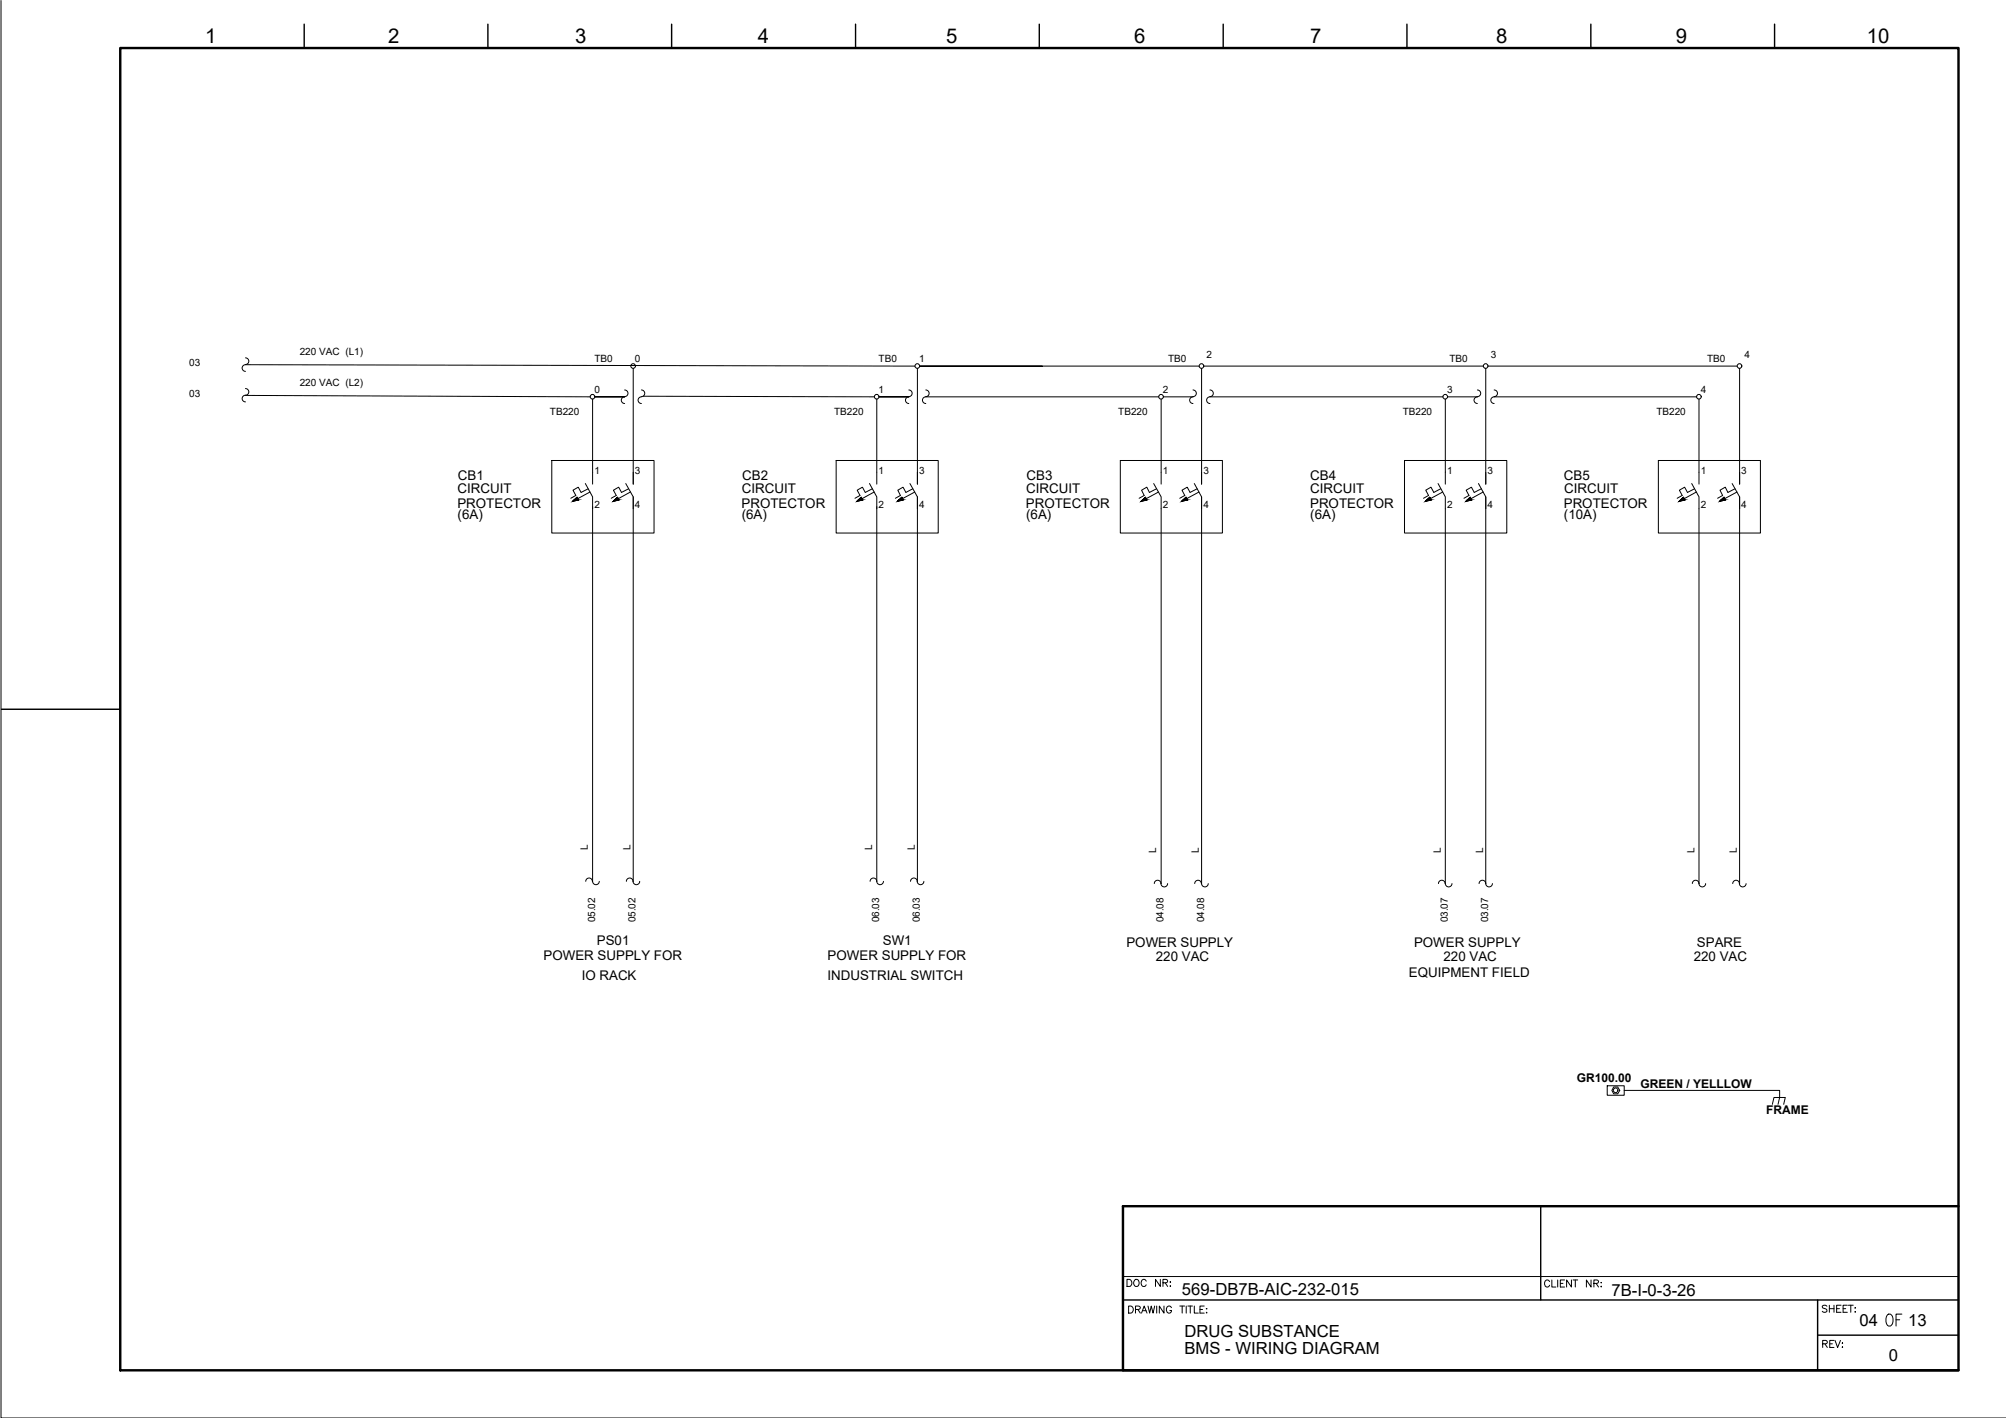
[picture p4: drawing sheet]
<svg xmlns="http://www.w3.org/2000/svg" width="420mm" height="297mm" viewBox="0 0 420 297" stroke-linecap="round" stroke-linejoin="round" font-family="sans-serif">
<!-- layer: G-TTLB-TTLB -->
<path d="M25.2 10.1h385v276.9h-385z" fill="none" stroke="#000" stroke-width=".51"/>
<!-- layer: G-TTLB-INDX -->
<path d="M63.7 5.1v5M102.2 5.1v5M140.7 5.1v5M179.2 5.1v5M217.7 5.1v5M256.2 5.1v5M294.7 5.1v5M333.2 5.1v5M371.7 5.1v5M.3 148.6h24.9" fill="none" stroke="#000" stroke-width=".3"/>
<!-- layer: LGSP IA4$0$LG_PLOT -->
<path d="M235.2 287h175" fill="none" stroke="#000" stroke-width=".51"/>
<!-- layer: LG_PLOT -->
<g fill="none" stroke="#000" stroke-width=".21">
<path d="M236.4 273.6h.5a.78 .78 0 0 1 .5 .7 .78 .78 0 0 1-.5 .8h-.5zM237.8 274.3l.9-.1 .1-.2v-.3l-1-.1v1.5M238.3 274.3l.5 .8M239.1 275.1l.5-1.5 .6 1.5M239.3 274.6h.7M240.5 273.6l.3 1.5 .3-1.5 .4 1.5 .4-1.5M242.3 273.6v1.5M243.8 273.6v1.5l-1-1.5v1.5M245.4 273.9a.55 .55 0 0 0-.7-.3 .55 .55 0 0 0-.4 .5v.4a.53 .53 0 0 0 .5 .6 .53 .53 0 0 0 .6-.6h-.4M247.1 273.6h1M247.6 273.6v1.5M248.5 273.6v1.5"/>
<path d="M248.8 273.6h1M249.3 273.6v1.5M250.1 273.6v1.5h.9M251.3 274.3h.6M252.2 273.6h-.9v1.5h.9M252.6 274.1h.2zM252.6 275h.2zM324.6 268.5a.55 .55 0 0 0-.6-.4 .55 .55 0 0 0-.5 .6v.4a.54 .54 0 0 0 .5 .5 .54 .54 0 0 0 .6-.4M325 268.1v1.5h.9M326.3 268.1v1.5M326.8 268.8h.6M327.7 268.1h-.9v1.5h.9"/>
<path d="M329.1 268.1v1.5l-1-1.5v1.5M329.5 268.1h1M329.9 268.1v1.5M333.2 268.1v1.5l-.9-1.5v1.5M333.8 268.8h.9l.1-.3-.1-.2-.9-.2v1.5M334.3 268.8l.5 .8M335.3 268.7h.1zM335.4 269.4v.2zM382.7 273.6a.54 .54 0 0 0-.6-.2 .54 .54 0 0 0-.4 .4l.1 .2 .7 .3 .2 .4a.63 .63 0 0 1-1 0M383.2 273.4v1.5M383.2 274.1h.9M384.1 273.4v1.5"/>
<path d="M384.7 274.1h.6M385.6 273.4h-.9v1.5h.9M386 274.1h.6M386.9 273.4h-.9v1.5h.9M387.1 273.4h1.1M387.6 273.4v1.5M388.5 274h.1zM388.5 274.8h.1zM381.8 281.5l.8-.1 .1-.3-.3-.3h-.6v1.5M382.2 281.5l.5 .8M383.2 281.5h.6M384.1 280.8h-.9v1.5h.9"/>
<path d="M384.3 280.8l.6 1.5 .6-1.5M385.8 282.2h.2zM385.9 281.3v.1z"/>
</g>
<!-- layer: LGSP IA4$0$LG_PLOT -->
<path d="M322.7 252.7v19.6M235.2 272.3h175M380.7 279.7h29.5M380.7 272.3v14.7" fill="none" stroke="#000" stroke-width=".3"/>
<!-- layer: LG_PLOT -->
<path d="M410.2 252.7h-175v34.3" fill="none" stroke="#000" stroke-width=".51"/>
<!-- layer: LGSP IA4$0$LG_PLOT -->
<path d="M235.2 267.4h175" fill="none" stroke="#000" stroke-width=".21"/>
<!-- layer: I_TABS -->
<g fill="none" stroke="#000" stroke-width=".21">
<path d="M51.4 75a.7 .7 0 0 1 .7 .7 .7 .7 0 0 1-.7 .7M51.4 76.4a.7 .7 0 0 0-.7 .7 .7 .7 0 0 0 .7 .7M132.6 77.2v24.2M192.2 77.2v24.2M218.3 76.7h-25.7h58.6M251.7 77.2v24.2M252.2 76.7h58.5M311.2 77.2v24.2M311.7 76.7h52.2M364.4 77.2v24.2M51.4 81.4a.74 .74 0 0 1 .7 .9 .74 .74 0 0 1-1 .5 .7 .7 0 0 0-.4 .8 .7 .7 0 0 0 .7 .6M51.4 82.8l72.3 .3"/>
<path d="M124.1 83.6v15.3M130.8 81.7a.7 .7 0 0 1 .7 .7 .7 .7 0 0 1-.7 .7M130.8 83.1a.7 .7 0 0 0-.7 .7 .7 .7 0 0 0 .7 .7M130.9 83.1h-6.3h6.3M134.3 81.7a.7 .7 0 0 1 .7 .7 .7 .7 0 0 1-.7 .7M134.3 83.1a.7 .7 0 0 0-.7 .7 .7 .7 0 0 0 .7 .7M183.6 83.6v15.3M190.4 81.7a.7 .7 0 0 1 .7 .7 .7 .7 0 0 1-.7 .7M190.4 83.1a.7 .7 0 0 0-.7 .7 .7 .7 0 0 0 .7 .7M190.4 83.1h-6.2h6.2M193.9 81.7a.7 .7 0 0 1 .7 .7 .7 .7 0 0 1-.7 .7M193.9 83.1a.7 .7 0 0 0-.7 .7 .7 .7 0 0 0 .7 .7"/>
<path d="M193.9 83.1h48.8M243.2 83.6v15.3M243.7 83.1h6.2a.7 .7 0 0 0-.7 .7 .7 .7 0 0 0 .7 .7M249.9 81.7a.7 .7 0 0 1 .7 .7 .7 .7 0 0 1-.7 .7M253.4 81.7a.7 .7 0 0 1 .7 .7 .7 .7 0 0 1-.7 .7M302.3 83.1h-48.9a.7 .7 0 0 0-.7 .7 .7 .7 0 0 0 .7 .7M302.7 83.6v15.3M303.2 83.1h6.3M309.4 81.7a.7 .7 0 0 1 .7 .7 .7 .7 0 0 1-.7 .7M309.4 83.1a.7 .7 0 0 0-.7 .7 .7 .7 0 0 0 .7 .7M312.9 81.7a.7 .7 0 0 1 .7 .7 .7 .7 0 0 1-.7 .7M355.4 83.1h-42.5a.7 .7 0 0 0-.6 .7 .7 .7 0 0 0 .6 .7"/>
<path d="M355.9 83.6v15.3M124.1 106.1v78.5M132.6 104.1v80.5M183.6 106.1v78.5M192.2 104.1v80.5M243.2 106.6v78.5M251.7 104.1v81M302.7 106.6v78.5M311.2 104.1v81M355.9 106.6v78.5M364.4 104.1v81M122.7 184.6a.7 .7 0 0 1 .7-.7 .7 .7 0 0 1 .7 .7"/>
<path d="M124.1 184.6a.7 .7 0 0 0 .7 .7 .7 .7 0 0 0 .7-.7M131.2 184.6a.74 .74 0 0 1 .9-.7 .74 .74 0 0 1 .5 1 .7 .7 0 0 0 .8 .4 .7 .7 0 0 0 .6-.7M182.2 184.6a.7 .7 0 0 1 .7-.7 .7 .7 0 0 1 .7 .7M183.6 184.6a.7 .7 0 0 0 .7 .7 .7 .7 0 0 0 .7-.7M190.7 184.6a.74 .74 0 0 1 .9-.7 .74 .74 0 0 1 .6 1 .7 .7 0 0 0 .7 .4 .7 .7 0 0 0 .6-.7M241.8 185.1a.74 .74 0 0 1 .8-.7 .74 .74 0 0 1 .6 1 .7 .7 0 0 0 .8 .4 .7 .7 0 0 0 .6-.7M250.2 185.1a.7 .7 0 0 1 .7-.7 .7 .7 0 0 1 .7 .7M251.7 185.1a.7 .7 0 0 0 .7 .7 .7 .7 0 0 0 .7-.7M301.3 185.1a.7 .7 0 0 1 .7-.7 .7 .7 0 0 1 .7 .7M302.7 185.1a.7 .7 0 0 0 .7 .7 .7 .7 0 0 0 .7-.7M309.8 185.1a.7 .7 0 0 1 .7-.7 .7 .7 0 0 1 .7 .7M311.2 185.1a.7 .7 0 0 0 .7 .7 .7 .7 0 0 0 .7-.7"/>
<path d="M354.5 185.1a.7 .7 0 0 1 .7-.7 .7 .7 0 0 1 .7 .7M355.9 185.1a.7 .7 0 0 0 .7 .7 .7 .7 0 0 0 .7-.7M362.9 185.1a.7 .7 0 0 1 .7-.7 .7 .7 0 0 1 .7 .7M364.3 185.1a.7 .7 0 0 0 .7 .7 .7 .7 0 0 0 .7-.7"/>
</g>
<!-- layer: EI-CTRL -->
<g fill="none" stroke="#000" stroke-width=".21">
<circle cx="132.6" cy="76.7" r=".49"/>
<circle cx="192.1" cy="76.7" r=".49"/>
<circle cx="251.7" cy="76.7" r=".49"/>
<circle cx="311.2" cy="76.7" r=".49"/>
<circle cx="364.3" cy="76.7" r=".49"/>
<circle cx="124.1" cy="83.1" r=".49"/>
<circle cx="183.6" cy="83.1" r=".49"/>
<circle cx="243.2" cy="83.1" r=".49"/>
<circle cx="302.7" cy="83.1" r=".49"/>
<circle cx="355.8" cy="83.1" r=".49"/>
</g>
<!-- layer: 0 -->
<g fill="none" stroke="#000" stroke-width=".21">
<path d="M.2 .1v296.9h420M51.4 76.4l140.2 .3M134.7 83l48.5 .1M336.6 227.4h3.6v2h-3.6zM338 227.7h.8l.5 .7-.5 .7h-.8l-.4-.7zM340.2 228.4h32.5v1.5l-.3 1.4M371.2 231.3l.4-1.4h2.3l-.3 1.4"/>
<circle cx="338.4" cy="228.4" r=".49"/>
</g>
<!-- layer: I_El_CTRL -->
<g fill="none" stroke="#000" stroke-width=".21">
<path d="M124.1 98.9v2.5M132.6 98.9v2.5M183.6 98.9v2.5M192.2 98.9v2.5M243.2 98.9v2.5M251.7 98.9v2.5M302.7 98.9v2.5M311.2 98.9v2.5M355.9 98.9v2.5M364.4 98.9v2.5M121.2 104.7l-.3-.5-1 .9 1-.9 .3 .5-1.3 .4M122.6 101.3l1.5 2.8v2.5"/>
<path d="M123.2 102.4l-1.5 .8-.6-1.1-1.1 .6 .6 1.1-1.1 .6M123.6 103.1l-2.6 1.4M129.6 104.7l-.3-.5-.9 .9 .9-.9 .3 .5-1.2 .4M131.1 101.3l1.5 2.8v2.5M131.7 102.4l-1.5 .8-.6-1.1-1.1 .6 .6 1.1-1.1 .6M132 103.1l-2.5 1.4M180.7 104.7l-.3-.5-.9 .9 .9-.9 .3 .5-1.2 .4M182.1 101.3l1.5 2.8v2.5M182.7 102.4l-1.5 .8-.6-1.1-1.1 .6 .6 1.1-1 .6M183.1 103.1l-2.5 1.4M189.1 104.7l-.2-.5-1 .9 1-.9 .2 .5-1.2 .4M190.6 101.3l1.6 2.8v2.5"/>
<path d="M191.2 102.4l-1.5 .8-.6-1.1-1.1 .6 .6 1.1-1.1 .6M191.6 103.1l-2.6 1.4M240.2 104.7l-.3-.5-.9 .9 .9-.9 .3 .5-1.2 .4M241.6 101.3l1.6 2.8v2.5M242.2 102.4l-1.5 .8-.5-1.1-1.1 .6 .5 1.1-1 .6M242.7 103.1l-2.6 1.4M248.7 104.7l-.3-.5-1 .9 1-.9 .3 .5-1.3 .4M250.1 101.3l1.6 2.8v2.5M250.7 102.4l-1.4 .8-.6-1.1-1.1 .6 .6 1.1-1.1 .6M251.1 103.1l-2.6 1.4M299.8 104.7l-.3-.5-1 .9 1-.9 .3 .5-1.3 .4M301.2 101.3l1.5 2.8v2.5"/>
<path d="M301.8 102.4l-1.5 .8-.6-1.1-1.1 .6 .6 1.1-1 .6M302.2 103.1l-2.6 1.4M308.2 104.7l-.3-.5-.9 .9 .9-.9 .3 .5-1.2 .4M309.7 101.3l1.5 2.8v2.5M310.3 102.4l-1.5 .8-.6-1.1-1.1 .6 .6 1.1-1.1 .6M310.6 103.1l-2.5 1.4M352.9 104.7l-.3-.5-.9 .9 .9-.9 .3 .5-1.2 .4M354.3 101.3l1.6 2.8v2.5M354.9 102.4l-1.5 .8-.6-1.1-1.1 .6 .6 1.1-1 .6M355.3 103.1l-2.5 1.4M361.4 104.7l-.3-.5-1 .9 1-.9 .3 .5-1.3 .4M362.8 101.3l1.6 2.8v2.5"/>
<path d="M363.4 102.4l-1.5 .8-.5-1.1-1.1 .6 .5 1.1-1.1 .6M363.8 103.1l-2.6 1.4"/>
</g>
<g fill="#000" stroke="#000" stroke-width=".21">
<path d="M120.3 104.7l.6-.5 .3 .5zM119.9 105.1l1.3-.4h-.9z"/>
<path d="M128.7 104.7l.6-.5 .3 .5zM128.7 104.7l-.3 .4 1.2-.4z"/>
<path d="M179.8 104.7l.6-.5 .3 .5zM179.8 104.7l-.3 .4 1.2-.4z"/>
<path d="M188.3 104.7l.6-.5 .2 .5zM187.9 105.1l1.2-.4h-.8z"/>
<path d="M239.3 104.7l.6-.5 .3 .5zM239.3 104.7l-.3 .4 1.2-.4z"/>
<path d="M247.8 104.7l.6-.5 .3 .5zM247.4 105.1l1.3-.4h-.9z"/>
<path d="M298.9 104.7l.6-.5 .3 .5zM298.5 105.1l1.3-.4h-.9z"/>
<path d="M307.3 104.7l.6-.5 .3 .5zM307.3 104.7l-.3 .4 1.2-.4z"/>
<path d="M352 104.7l.6-.5 .3 .5zM351.7 105.1l1.2-.4h-.9z"/>
<path d="M360.5 104.7l.6-.5 .3 .5zM360.5 104.7l-.4 .4 1.3-.4z"/>
</g>
<!-- layer: I_DATA -->
<path d="M115.6 96.5h21.4v15.2h-21.4zM175.1 96.5h21.4v15.2h-21.4zM234.7 96.5h21.3v15.2h-21.3zM294.2 96.5h21.4v15.2h-21.4zM347.3 96.5h21.4v15.2h-21.4z" fill="none" stroke="#000" stroke-width=".21"/>
<text font-size="5.7" x="394.1" y="279">OF</text>
<text font-size="4.4" x="235.3" y="270.6">DOC NR:</text>
<g font-size="4.3">
<text x="43" y="9">1</text>
<text x="81.3" y="9">2</text>
<text x="120.5" y="9">3</text>
<text x="158.7" y="9">4</text>
<text x="198.2" y="9">5</text>
<text x="237.5" y="9">6</text>
<text x="274.4" y="9">7</text>
<text x="313.4" y="9">8</text>
<text x="351" y="9">9</text>
<text x="391" y="9">10</text>
</g>
<g font-size="3.5">
<text x="247.6" y="271.3">569-DB7B-AIC-232-015</text>
<text x="337.5" y="271.4">7B-I-0-3-26</text>
<text x="248.1" y="280.1">DRUG SUBSTANCE</text>
<text x="389.5" y="277.7">04</text>
<text x="399.7" y="277.7">13</text>
<text x="248.1" y="283.7">BMS - WIRING DIAGRAM</text>
<text x="395.6" y="285.1">0</text>
</g>
<g font-size="2.8">
<text x="95.9" y="100.5">CB1</text>
<text x="155.4" y="100.5">CB2</text>
<text x="215" y="100.5">CB3</text>
<text x="274.4" y="100.5">CB4</text>
<text x="327.6" y="100.5">CB5</text>
<text x="95.8" y="106.4">PROTECTOR</text>
<text x="95.8" y="103.2">CIRCUIT</text>
<text x="155.3" y="106.4">PROTECTOR</text>
<text x="155.4" y="103.2">CIRCUIT</text>
<text x="214.9" y="106.4">PROTECTOR</text>
<text x="214.9" y="103.2">CIRCUIT</text>
<text x="274.4" y="106.4">PROTECTOR</text>
<text x="274.4" y="103.2">CIRCUIT</text>
<text x="327.5" y="106.4">PROTECTOR</text>
<text x="327.6" y="103.2">CIRCUIT</text>
<text x="95.8" y="108.7">(6A)</text>
<text x="155.4" y="108.7">(6A)</text>
<text x="214.9" y="108.7">(6A)</text>
<text x="274.4" y="108.7">(6A)</text>
<text x="327.6" y="108.7">(10A)</text>
<text x="125" y="197.9">PS01</text>
<text x="184.9" y="197.9">SW1</text>
<text x="113.8" y="201.1">POWER SUPPLY FOR</text>
<text x="173.4" y="201.1">POWER SUPPLY FOR</text>
<text x="235.9" y="198.4">POWER SUPPLY</text>
<text x="242.1" y="201.3">220 VAC</text>
<text x="296.2" y="198.4">POWER SUPPLY</text>
<text x="302.3" y="201.3">220 VAC</text>
<text x="354.8" y="201.3">220 VAC</text>
<text x="355.4" y="198.4">SPARE</text>
<text x="121.8" y="205.4">IO RACK</text>
<text x="173.3" y="205.4">INDUSTRIAL SWITCH</text>
<text x="295.1" y="204.8">EQUIPMENT FIELD</text>
</g>
<g font-size="2.5">
<text x="330.2" y="226.6">GR100.00</text>
<text x="343.6" y="227.8">GREEN / YELLLOW</text>
<text x="370" y="233.5">FRAME</text>
</g>
<g font-size="2.1">
<text x="39.6" y="76.7">03</text>
<text x="62.8" y="74.4">220 VAC (L1)</text>
<text x="124.5" y="75.8">TB0</text>
<text x="133" y="75.8">0</text>
<text x="184" y="75.8">TB0</text>
<text x="192.5" y="75.8">1</text>
<text x="244.6" y="75.8">TB0</text>
<text x="252.7" y="75.1">2</text>
<text x="303.6" y="75.8">TB0</text>
<text x="312.3" y="75.1">3</text>
<text x="357.5" y="75.8">TB0</text>
<text x="365.4" y="75.1">4</text>
<text x="39.6" y="83.2">03</text>
<text x="62.8" y="80.8">220 VAC (L2)</text>
<text x="124.5" y="82.3">0</text>
<text x="184" y="82.3">1</text>
<text x="243.5" y="82.3">2</text>
<text x="303.1" y="82.3">3</text>
<text x="356.2" y="82.3">4</text>
<text x="115.2" y="87">TB220</text>
<text x="174.7" y="87">TB220</text>
<text x="234.2" y="87">TB220</text>
<text x="293.8" y="87">TB220</text>
<text x="346.9" y="87">TB220</text>
<text x="124.5" y="99.3">1</text>
<text x="133" y="99.3">3</text>
<text x="184" y="99.3">1</text>
<text x="192.5" y="99.3">3</text>
<text x="243.5" y="99.3">1</text>
<text x="252.1" y="99.3">3</text>
<text x="303.1" y="99.3">1</text>
<text x="311.6" y="99.3">3</text>
<text x="356.2" y="99.3">1</text>
<text x="364.7" y="99.3">3</text>
<text x="124.5" y="106.5">2</text>
<text x="133" y="106.5">4</text>
<text x="184" y="106.5">2</text>
<text x="192.5" y="106.5">4</text>
<text x="243.5" y="106.5">2</text>
<text x="252.1" y="106.5">4</text>
<text x="303.1" y="106.5">2</text>
<text x="311.6" y="106.5">4</text>
<text x="356.2" y="106.5">2</text>
<text x="364.7" y="106.5">4</text>
<text x="123.1" y="178.1" transform="rotate(-90 123.1 178.1)">L</text>
<text x="132.1" y="178.1" transform="rotate(-90 132.1 178.1)">L</text>
<text x="182.7" y="178.1" transform="rotate(-90 182.7 178.1)">L</text>
<text x="191.6" y="178.1" transform="rotate(-90 191.6 178.1)">L</text>
<text x="242.2" y="178.6" transform="rotate(-90 242.2 178.6)">L</text>
<text x="251.1" y="178.6" transform="rotate(-90 251.1 178.6)">L</text>
<text x="301.8" y="178.6" transform="rotate(-90 301.8 178.6)">L</text>
<text x="310.7" y="178.6" transform="rotate(-90 310.7 178.6)">L</text>
<text x="354.9" y="178.6" transform="rotate(-90 354.9 178.6)">L</text>
<text x="363.8" y="178.6" transform="rotate(-90 363.8 178.6)">L</text>
<text x="124.6" y="193.2" transform="rotate(-90 124.6 193.2)">05.02</text>
<text x="133.1" y="193.2" transform="rotate(-90 133.1 193.2)">05.02</text>
<text x="184.1" y="193.2" transform="rotate(-90 184.1 193.2)">06.03</text>
<text x="192.7" y="193.2" transform="rotate(-90 192.7 193.2)">06.03</text>
<text x="243.7" y="193.2" transform="rotate(-90 243.7 193.2)">04.08</text>
<text x="252.2" y="193.2" transform="rotate(-90 252.2 193.2)">04.08</text>
<text x="303.2" y="193.2" transform="rotate(-90 303.2 193.2)">03.07</text>
<text x="311.7" y="193.2" transform="rotate(-90 311.7 193.2)">03.07</text>
</g>
</svg>
